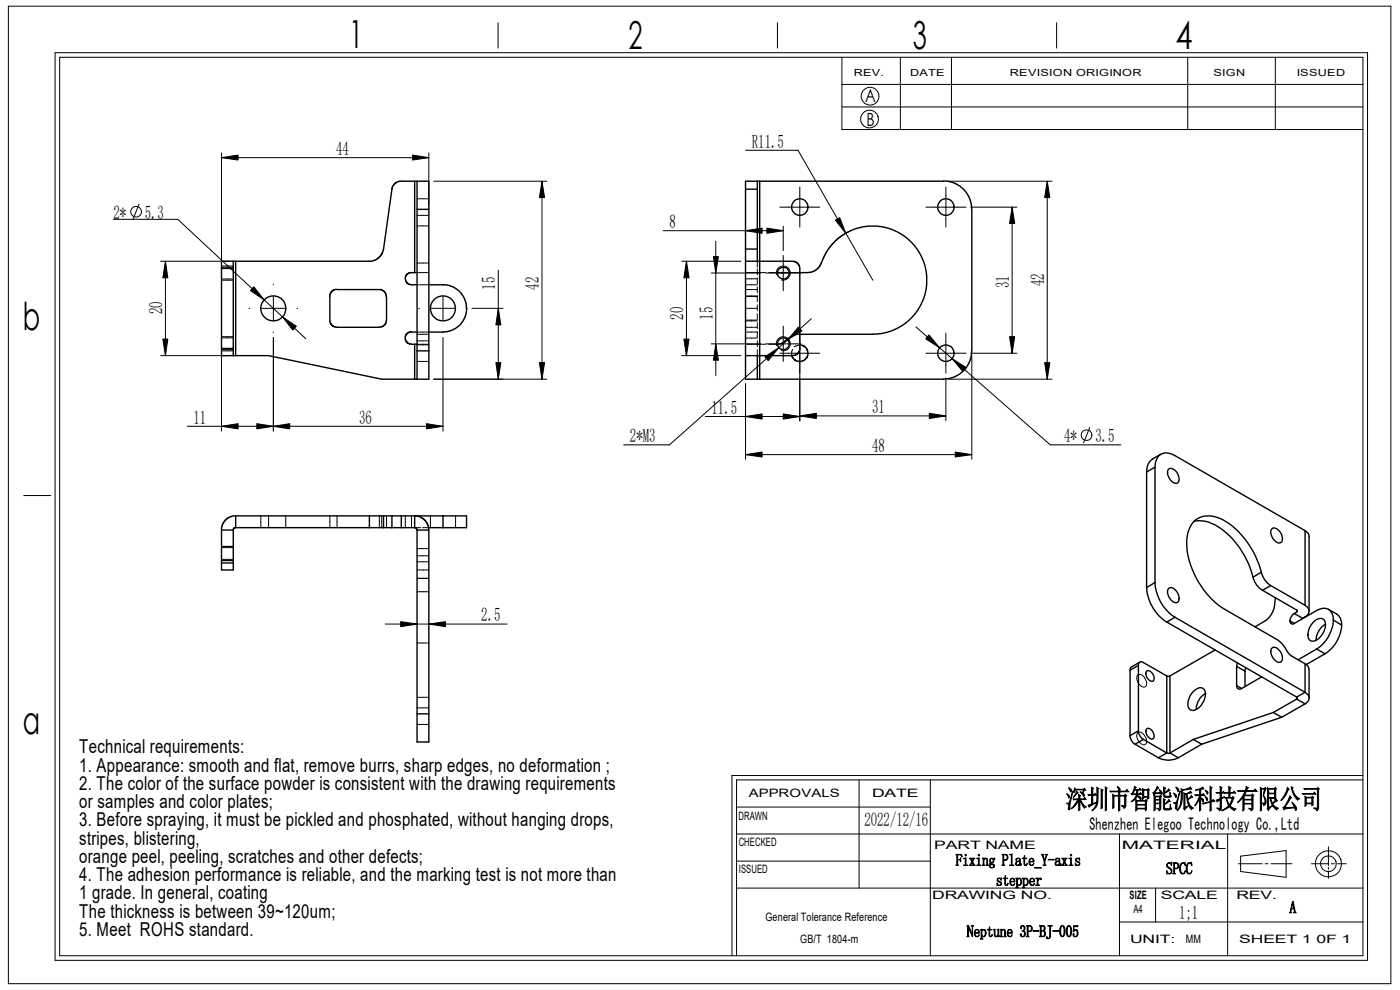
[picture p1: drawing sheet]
<svg xmlns="http://www.w3.org/2000/svg" width="297mm" height="210mm" viewBox="0 0 297 210" stroke-linecap="round" stroke-linejoin="round" font-family="sans-serif">
<g fill="none" stroke="#000" stroke-width=".21">
<path d="M1.8 1.3h293.3v207.4h-293.3zM11.7 11.2h278.4v192.5h-278.4zM12.7 12.1h276.4v190.6h-276.4zM105.7 4.8v5.4M164.9 4.8v5.4M178.6 17.9h110.5M178.6 12.1v15.4h110.5M191 12.1v15.4M201.8 12.1v15.4M224.2 4.8v5.4M252 12.1v15.4M270.6 12.1v15.4"/>
<path d="M47 33.4l3.5-.5v1.1zM47 33.4h44M47 32.4v23.5M87.5 32.9l3.5 .5-3.5 .6zM91 32.4v11M92 38.4h24M115 38.4l.5 3.5h-1.1zM115 38.4v42M158.2 31.9h11.1l15.9 27.5M169.7 39.7v8.5M178.6 22.7h110.5M200.7 39.7v8.5"/>
<path d="M201.2 38.4h22M222.2 38.4l.5 3.5h-1.1zM222.2 38.4v42M24.1 46.5h13.6l27.2 25.3M29.5 43.3l-1.3 3.3M34.1 55.4h14.4M35.1 55.4l.5 3.5h-1.1zM35.1 55.4v20M47 59.2h2.5M47 56.7h2.5M47 56.4h2.5M47 59.4h2.5"/>
<path d="M88.5 55.8h2.5M88.5 57.8h2.5M88.5 42.2h2.5M88.5 45.7h2.5M88.5 47.9h2.5M105.7 57.3v23.1M140.7 48.9h25.5M144.6 55.4h12.6M145.6 55.4l.6 3.5h-1.1zM145.6 55.4v20M150.9 57.9h10.5M151.3 54.4h1.1l-.6 3.5z"/>
<path d="M151.8 51.2v28.5M158.2 48.9l3.5-.5v1.1zM158.2 57.8h4.2M158.2 59.1h2.5M158.2 48v6.4M160.7 55.4v1.3M160.7 57v1.3M160.7 58.9v1.3M162.4 57.9h7.5M162.7 48.4l3.5 .5-3.5 .6zM163.1 57.8h1.8M164.7 58.3a1.52 1.52 0 0 1 1.4-1.9 1.52 1.52 0 0 1 1.6 1.7 1.52 1.52 0 0 1-1.9 1.3"/>
<path d="M165.4 43.9h8.5M166.2 48v5.2M166.2 54.2v7.5M167.4 57.8h2.3M177.2 46.7l.9-.5 1.3 3.2zM180.3 49a11 11 0 0 0-5.7 5.9M196.4 43.9h8.5M205.9 43.9h9.8M214.7 43.9l.6 3.5h-1.1zM214.7 43.9v31M34.1 75.4h14.4M34.5 71.9h1.1l-.5 3.5z"/>
<path d="M47 74.2h2.5M47 71.7h2.5M47 71.4h2.5M47 74.4h2.5M47 74.9v16.5M52.8 65.4h.2M53.8 60.8l2.2 2.8-2.9-2zM55.5 65.4h5M58 60.3v.1M58 62.9v5M58 70.4v.2M58 71.6v19.8"/>
<path d="M59.9 67.2l3 2-.8 .8zM63 65.4h.1M88.5 70.9h2.5M88.5 72.3h2.5M88.5 73h2.5M88.5 60.4h2.5M88.5 70.4h2.5M88.5 73.2h2.5M88.5 76.7h2.5M88.8 65.4h.2M91.5 65.4h5M94 60.3v.1"/>
<path d="M94 62.9v5M94 70.4v.2M94 71.6v19.8M99 65.4h.1M100.1 65.4h6.6M105.2 76.9h1.1l-.6 3.5zM105.7 65.4l.6 3.5h-1.1zM114.4 76.9h1.1l-.5 3.5zM144.6 75.4h12.6M145.1 71.9h1.1l-.6 3.5zM150.9 72.9h10.5M151.8 72.9l.6 3.5h-1.1z"/>
<path d="M158.2 73h4.2M158.2 60.4h2.5M158.2 70.4h2.5M158.2 69.4h2.5M158.2 67.9h2.5M158.2 61.4h2.5M158.2 62.9h2.5M158.2 71.7h2.5M158.2 65.4h2.5M158.2 68.1h2.5M158.2 62.8h2.5M160.7 60.8v1.3"/>
<path d="M160.7 62.7v1.3M160.7 64.6v1.3M160.7 66.5v1.3M160.7 68.5v1.2M160.7 70.4v1.2M160.7 72.3v1.2M160.7 74.2v1.2M162.3 75.7l2.9-2-2.2 2.8zM162.4 72.9h7.5M163.1 73h1.8M164.7 73.3a1.5 1.5 0 0 1 1.3-1.9 1.5 1.5 0 0 1 1.7 1.7 1.5 1.5 0 0 1-1.9 1.3M165.4 74.9h8.5"/>
<path d="M166.2 69.2v7.5M168 71.2l-1 .8M168.1 74.1l-.1 1.3M169.4 69.4l.7 .8-3 1.9zM169.7 70.9l-1.3 .2M169.7 73.2l-1.2 .4M169.7 70.7v18.6M172.1 67.6l-30.1 26.8h-9.7M194.3 69.3l28.5 25.1h15M196.4 74.9h8.5M197.1 71l2.2 2.8-2.9-1.9zM200.7 70.7v8.5"/>
<path d="M202 76.1l3 1.9-.7 .8zM205.9 74.9h9.8M206.2 75.4v22M214.2 71.4h1.1l-.6 3.5zM221.6 76.9h1.1l-.5 3.5zM39.7 90.4h54.3M47 90.4l3.5-.5v1.1zM54.5 89.9l3.5 .5-3.5 .6zM58 90.4l3.5-.5v1.1zM90.5 89.9l3.5 .5-3.5 .6zM92 80.4h24M149.6 88.3h20.1"/>
<path d="M158.2 96.4l3.5-.5v1zM158.2 88.3l3.5-.5v1.1zM158.2 96.4h48M158.2 81.4v16M166.2 87.8l3.5 .5-3.5 .6zM169.7 88.2l3.5-.5v1.1zM169.7 88.2h31M197.1 87.7l3.6 .5-3.6 .6zM200.7 80.2v9M201.2 80.4h22M202.6 95.9l3.6 .5-3.6 .5zM231.2 90.7l-1.3 3.2"/>
<path d="M5 105.1h5.8M47 118.7h2.5M47 116.2h2.5M47 115.9h2.5M47 118.9h2.5M55.3 109.4v2.5M57 109.4v2.5M60.6 109.4v2.5M70 109.4v2.5M71.5 109.4v2.5M80.5 109.4v2.5M81 109.4v2.5"/>
<path d="M82 109.4v2.5M86 109.4v2.5M87.3 109.4v2.5M88 111.9h1.2M88.5 117.9h2.5M88.5 116.4h2.5M88.5 119.2h2.5M89.7 111.9h1.2M91.3 109.4v2.5M96.6 109.4v2.5M81.7 132.4h25.9M85 131.9l3.5 .5-3.5 .5z"/>
<path d="M88.5 136.4h2.5M88.5 125.5h2.5M88.5 122.7h2.5M88.5 120.9h2.5M91 132.4l3.5-.5v1zM88.5 150.2h2.5M88.5 153.7h2.5M88.5 147.9h2.5M241.4 143.1a1.56 1.56 0 0 1 1.8 1.5v.8l-.2 .3a1.66 1.66 0 0 1-1.9-1.9zM241.4 155.4a.99 .99 0 0 1 1.3 .5 1.3 1.3 0 0 1 0 2.1 1.87 1.87 0 0 1-1.3-2.6zM156.3 171.2h41.1M156.3 176.9h132.8"/>
<path d="M182.2 165.4v23M197.4 165.4v37.3M237.5 176.9v25.8M260.4 176.9v25.8M281.8 179.6v4M289.1 165.4h-132.8v37.3M289.1 164.5h-133.8v38.2M156.3 182.7h41.1M156.3 188.4h132.8M237.5 195.6h51.6M245.2 188.4v7.2M262.7 183.2h5.1"/>
<path d="M263.2 181.6l9.6-1.2v5.7l-9.6-1.2zM268.4 183.2h.6M269.7 183.2h4.4M278.2 183.2h3.6M281.8 184v.4M281.8 184.7v1.6M282.4 183.2h.7M283.7 183.2h1.9"/>
<circle cx="184.5" cy="25.3" r="1.89"/>
<circle cx="184.6" cy="20.4" r="1.88"/>
<circle cx="28.9" cy="44.9" r="1.14"/>
<circle cx="230.5" cy="92.3" r="1.14"/>
<circle cx="281.8" cy="183.2" r="1.68"/>
<circle cx="281.8" cy="183.2" r="2.78"/>
</g>
<g fill="none" stroke="#000" stroke-width=".3">
<path d="M88 38.4h.5M88 38.4h-3.3l-.7 .3-.6 .6-.3 .7-1.8 13.2-.7 1.2-1.2 .8-.7 .2h-28.7M88 38.4v19.4M88.5 38.4v6M88.5 38.4h2.5v6M160.7 38.4v1.7M160.7 38.4h-2.5v1.7M160.7 38.4h.5M161.2 38.4h39M161.2 38.4v42M200.2 38.4h.9l1.1 .3 1.9 1.2 1.4 1.7 .6 1.8 .1 31M47 56.9v17"/>
<path d="M47 56.9h2.5M49.5 55.4v1.5M49.5 55.4h-2.5v1.5M49.5 55.4h.5M49.5 56.9v17M50 55.4v20M86 59.1l.2 .7 .4 .4 .7 .2h1.2M88 57.8h.5M88 57.8h-1l-.5 .2-.4 .5-.1 .6M88.5 44.4v30M88.5 44.4h2.5M91 44.4v30"/>
<path d="M158.2 55.4h10M158.2 52.8v2.6M158.2 55.4v25h2.5M158.2 40.1v12.7M158.2 52.8h2.5M158.2 40.1h2.5M160.7 52.8v2.6M160.7 40.1v12.7M164.9 57.8h2.5M168.2 55.5h.5l.5 .3 .3 .4 .2 .7v17M169.7 57.8l2.4-.1 1.3-.6 .6-.8 1.2-2.7 1.2-1.7 1.2-1.2 1.8-1.2 1.7-.9 1.7-.4 1.3-.2h2l2 .3 1.6 .6 1.7 .9 1.6 1.2 1.3 1.5 1.1 1.8 .9 2.2 .3 1.9v2l-.2 1.4-.5 1.6-.8 1.8-1.3 1.7-1.1 1.2-1.8 1.2-1.2 .7-1.6 .5-2 .4h-16.4M47 73.9v1.5h2.5"/>
<path d="M47 73.9h2.5M49.5 73.9v1.5M49.5 75.4h.5M50 75.4h7l24 5h7M71.5 61.4l-.9 .2-.6 .9v5.7l.6 .9 .9 .3h9M71.5 61.4h9.3l.8 .5 .3 .6v.4M82 62.9v5.3l-.6 .9-.9 .3M87.3 70.4l-.6 .1-.5 .4-.2 .5v.6l.2 .5 .5 .4 1.3 .1M87.3 70.4h1.2M88 73h.5M88 73v7.4M88.5 74.4v6"/>
<path d="M88.5 74.4h2.5M91 74.4v6h-2.5M91 60.4h3.6l.9 .2 1.2 .6 1 .9 .7 .9 .4 1.1 .2 1.3-.2 1.3-.5 1.3-.8 1-.9 .7-.9 .4-1.1 .3h-3.6M160.7 75.4v5M164.9 73h.2M167 72l-.9 .7-1 .3M169.7 73.2l.9 .2 .6 .6 .2 1.2-.3 .7-.7 .6-1.1 .2-.7-.3-.6-1M169.7 73.9l-.3 .9-.9 .6h-10.3M206.1 74.4v1l-.3 1.1-1.2 1.9-1.7 1.4-2.1 .6h-39.6M88 80.4h.5M160.7 80.4h.5M245 99.1a2.7 2.7 0 0 1 2.3-3l.9 .1 1.1 .4 27.6 16"/>
<path d="M245 99.1v24.5M245 99.1l-1.8 1M246.3 96.4l-2.3 1.4-.6 1.2-.2 1.1M247.9 99.5a1.91 1.91 0 0 1 2.2 2.1 .82 .82 0 0 1-.5 .9 .82 .82 0 0 1-1-.3 2.39 2.39 0 0 1-.8-2.5zM47 119.4v1.5h2.5v-1.5M47 112.4h2.5M47 119.4h2.5M47 112.4v7M49.5 112.4v7M50 109.4l-1 .2-1 .6-.9 1.2-.1 1M50 111.9l-.3 .1-.2 .4M50 111.9h28.4"/>
<path d="M50 109.4h28.4M50 109.4v2.5M78.4 111.9h3M78.4 109.4h3M78.4 109.4v2.5M81.4 111.9h1.7M81.4 109.4h1.7M81.4 109.4v2.5M83.1 111.9h2M83.1 109.4h2M83.1 109.4v2.5M85.1 109.4v2.5"/>
<path d="M85.1 111.9h2.9M85.1 109.4h8.9M88 111.9v-2.5h.4l1 .4 .8 .6 .6 1 .2 1M88 111.9l.2 .1 .3 .4M88.5 112.4h2.5M88.5 112.4v39M90.9 111.9h3.1M91 112.4v39M94 109.4h5v2.5h-5M94 109.4v2.5M243.2 100.1v24.5M253.3 110.6a7.5 7.5 0 0 1 6.5 2.2 19.1 19.1 0 0 1 6 9.6"/>
<path d="M269.9 112.1a1.32 1.32 0 0 1 1.7 .8 1.53 1.53 0 0 1 0 2.2 2.1 2.1 0 0 1-1.7-3zM276.9 112.6l.6 .5 .2 .5v16M276.9 112.6v15.8M243.2 124.6a9.5 9.5 0 0 0 4.3 7.4M245 123.6a9.3 9.3 0 0 0 4.3 7.3M245 123.6l-1.8 1M247.5 132l27.6 15.9M247.9 124.8a1.49 1.49 0 0 1 2 1.1l.1 .4a.92 .92 0 0 1 .1 1 .92 .92 0 0 1-.9 .5 2.42 2.42 0 0 1-1.4-2.8zM249.3 130.9l27.6 16M249.3 130.9l-1.8 1.1M257.8 137.9l-9.6 5.5M265.8 122.4a4.4 4.4 0 0 0 2 2.8"/>
<path d="M267.6 121.4a17.7 17.7 0 0 0-8.8-11.4 4.7 4.7 0 0 0-6.1 1.3 9.9 9.9 0 0 0-.1 8.5 17.8 17.8 0 0 0 7.3 9.5l10.9 6.3a9.1 9.1 0 0 1 2.7 3.1l3.4 2.1M267.6 121.4a4.5 4.5 0 0 0 2 2.8M267.6 121.4l-1.8 1M267.8 125.2l7.3 4.2M269.6 124.2l7.3 4.2M269.6 124.2l-1.8 1M269.9 137.5a1.06 1.06 0 0 1 1.5 .4 2 2 0 0 1 .4 2.4 1.49 1.49 0 0 1-1.9-1.1l-.3-1zM270.6 126.8a5.9 5.9 0 0 1-1.6 4.4l-2.8 1.8M273.6 131.7a.59 .59 0 0 0 .3 .6 .59 .59 0 0 0 .7-.1M273.6 131.7l1 .5M274.6 130.1a2.18 2.18 0 0 0-1 1.6M274.6 130.1l1.8 1"/>
<path d="M275.1 129.4l.1 .2-.1 .2M275.1 129.4v.4M275.1 129.8l-.5 .3M276.4 131.1l-.4 .3M276.9 128.4a1.31 1.31 0 0 1 .8 1.2 1.31 1.31 0 0 1-.8 1.3l-.5 .2M278.7 131.9a1.37 1.37 0 0 1 2.4 .1 3.6 3.6 0 0 1-2.7 4 1.45 1.45 0 0 1-.8-2.1l.5-1.3zM279.3 137.7l-3.9 2.3M279.3 137.7l1.8 1M281.1 138.7l-4 2.3M281.2 132.4a4.1 4.1 0 0 0-2 3.4M281.8 129.2l1.8 1.1 .5 .5 .5 1.2v.6M282.9 131.5a2.17 2.17 0 0 0-1.1-2.3 2.17 2.17 0 0 0-2.5 .3l-4.7 2.7"/>
<path d="M282.9 131.5a7.9 7.9 0 0 1-3.6 6.2M282.9 131.5l1.7 1.1M284.6 132.6a7.7 7.7 0 0 1-3.5 6.1M88.5 151.4v6h2.5v-6M88.5 151.4h2.5M239.7 156a2.15 2.15 0 0 0 1.1 1.9M239.7 142.2v13.8M240.8 157.9l4.9 2.8M241.5 155a2.15 2.15 0 0 0 1.1 1.8M241.5 141.1a.64 .64 0 0 1 .3-.6 .64 .64 0 0 1 .8 0l4.9 2.9M241.5 141.1v13.9M241.5 155l-1.8 1"/>
<path d="M241.5 141.1l-1.8 1.1M241.8 140.5l-1.9 1.1-.2 .6M242.6 156.8l4.9 2.9M242.6 156.8l-1.8 1.1M243.3 154.6a1.44 1.44 0 0 1 1.3 2.1 1.52 1.52 0 0 1-1.5-1.6zM243.3 142.3a1.48 1.48 0 0 1 1.3 2.2 1.46 1.46 0 0 1-1.3-2.2zM247.5 159.7h.7M247.5 143.4h.7M247.5 143.4v16.3M247.5 159.7l-1.8 1M248.2 143.4v16.3M248.2 159.7l1.8 1"/>
<path d="M253.1 146.7l.3-.3a1.23 1.23 0 0 1 1.3-.5 1.23 1.23 0 0 1 1 .9 3.7 3.7 0 0 1-2.6 3.9 1.33 1.33 0 0 1-1-1.9l.5-1.4zM253.2 156.8l-5 2.9M253.2 156.8l1.7 1.1M254.9 157.9l-4.9 2.8M255.7 147.1a4.3 4.3 0 0 0-2 3.4M262.3 145.4a.67 .67 0 0 0 .4 .7 .67 .67 0 0 0 .7-.1M262.3 141.4v4M262.3 145.4l1.1 .6M262.3 141.4l1.8 1M262.5 140.6l-.2 .8M264.1 142.4v3.2M264.3 141.6l-.2 .8"/>
<path d="M267.6 143.6l-4.2 2.4M270.1 151.1l-16.9 5.7M270.1 151.1l1.8 1M271.9 152.1l-17 5.8M275.1 147.9l.1 .1-.1 .3M275.1 147.9v.4M275.1 148.3l-5 2.8M275.1 148.3l1.8 1M276.9 146.9a1.31 1.31 0 0 1 .8 1.2 1.31 1.31 0 0 1-.8 1.2M276.9 140.8a1.49 1.49 0 0 1 .8 1.2v6.1M276.9 140.8v6.1M276.9 146.9l-1.8 1"/>
<path d="M276.9 149.3l-5 2.8M245.7 160.7a4.6 4.6 0 0 0 4.3 0"/>
<circle cx="166.2" cy="57.9" r="1.24"/>
<circle cx="169.7" cy="43.9" r="1.75"/>
<circle cx="200.6" cy="43.9" r="1.75"/>
<circle cx="58" cy="65.4" r="2.65"/>
<circle cx="94" cy="65.4" r="2.66"/>
<circle cx="166.2" cy="72.9" r="1.24"/>
<circle cx="200.7" cy="74.9" r="1.74"/>
</g>
<g fill="#000">
<path d="M47 33.4l3.5-.5v1.1zM87.5 32.9l3.5 .5-3.5 .6zM115 38.4l.5 3.5h-1.1zM222.2 38.4l.5 3.5h-1.1zM35.1 55.4l.5 3.5h-1.1zM145.6 55.4l.6 3.5h-1.1zM151.3 54.4h1.1l-.6 3.5zM158.2 48.9l3.5-.5v1.1zM162.7 48.4l3.5 .5-3.5 .6zM177.2 46.7l.9-.5 1.3 3.2zM214.7 43.9l.6 3.5h-1.1zM34.5 71.9h1.1l-.5 3.5z"/>
<path d="M53.8 60.8l2.2 2.8-2.9-2zM59.9 67.2l3 2-.8 .8zM105.7 65.4l.6 3.5h-1.1zM145.1 71.9h1.1l-.6 3.5zM151.8 72.9l.6 3.5h-1.1zM162.3 75.7l2.9-2-2.2 2.8zM169.4 69.4l.7 .8-3 1.9zM197.1 71l2.2 2.8-2.9-1.9zM202 76.1l3 1.9-.7 .8zM214.2 71.4h1.1l-.6 3.5zM47 90.4l3.5-.5v1.1zM58 90.4l3.5-.5v1.1z"/>
<path d="M54.5 89.9l3.5 .5-3.5 .6zM90.5 89.9l3.5 .5-3.5 .6zM105.2 76.9h1.1l-.6 3.5zM114.4 76.9h1.1l-.5 3.5zM158.2 96.4l3.5-.5v1zM158.2 88.3l3.5-.5v1.1zM169.7 88.2l3.5-.5v1.1zM166.2 87.8l3.5 .5-3.5 .6zM197.1 87.7l3.6 .5-3.6 .6zM202.6 95.9l3.6 .5-3.6 .5zM221.6 76.9h1.1l-.5 3.5zM85 131.9l3.5 .5-3.5 .5z"/>
<path d="M91 132.4l3.5-.5v1z"/>
</g>
<g font-size="8.2">
<text x="74.1" y="10.2">1</text>
<text x="133.3" y="10.4">2</text>
<text x="193.7" y="10.5">3</text>
<text x="249.4" y="10.5">4</text>
<text x="4.8" y="70">b</text>
<text x="4.9" y="155.7">a</text>
</g>
<text font-size="5.6" x="226.1" y="171.4">深圳市智能派科技有限公司</text>
<g font-size="4.1">
<text x="16.8" y="159.8">Technical requirements:</text>
<text x="16.8" y="163.7">1. Appearance: smooth and flat, remove burrs, sharp edges, no deformation ;</text>
<text x="16.8" y="167.6">2. The color of the surface powder is consistent with the drawing requirements</text>
<text x="16.8" y="171.4">or samples and color plates;</text>
<text x="16.8" y="175.3">3. Before spraying, it must be pickled and phosphated, without hanging drops,</text>
<text x="16.8" y="179.2">stripes, blistering,</text>
<text x="16.8" y="183">orange peel, peeling, scratches and other defects;</text>
<text x="16.8" y="186.9">4. The adhesion performance is reliable, and the marking test is not more than</text>
<text x="16.8" y="190.8">1 grade. In general, coating</text>
<text x="16.8" y="194.7">The thickness is between 39~120um;</text>
<text x="16.8" y="198.5">5. Meet ROHS standard.</text>
</g>
<g font-size="4">
<text x="71.3" y="32.9">44</text>
<text x="159.5" y="31.3">R11.5</text>
<text x="24.1" y="46.4">2*</text>
<text x="30.7" y="46.4">5.3</text>
<text x="142" y="48.4">8</text>
<text x="105.1" y="61.4" transform="rotate(-90 105.1 61.4)">15</text>
<text x="114.3" y="61.4" transform="rotate(-90 114.3 61.4)">42</text>
<text x="214.1" y="61.1" transform="rotate(-90 214.1 61.1)">31</text>
<text x="221.5" y="60.7" transform="rotate(-90 221.5 60.7)">42</text>
<text x="34.5" y="66.7" transform="rotate(-90 34.5 66.7)">20</text>
<text x="145" y="67.8" transform="rotate(-90 145 67.8)">20</text>
<text x="151.2" y="67.8" transform="rotate(-90 151.2 67.8)">15</text>
<text x="41.1" y="89.9">11</text>
<text x="76.2" y="89.9">36</text>
<text x="151" y="87.8">11.5</text>
<text x="185" y="87.7">31</text>
<text x="133.6" y="93.8">2*M3</text>
<text x="185" y="95.9">48</text>
<text x="225.8" y="93.8">4*</text>
<text x="232.4" y="93.8">3.5</text>
<text x="102.1" y="131.8">2.5</text>
<text x="183.4" y="175.3">2022/12/16</text>
<text x="250.1" y="194.9">1;1</text>
</g>
<g font-size="3.9">
<text x="183.6" y="21.6">A</text>
<text x="183.8" y="26.6">B</text>
<text x="231.1" y="176">Shenzhen Elegoo Technology Co.,Ltd</text>
</g>
<g font-size="3.5">
<text x="202.7" y="183.6">Fixing Plate_Y-axis</text>
<text x="247.4" y="185.4">SPCC</text>
<text x="211.2" y="187.9">stepper</text>
<text x="273.6" y="193.7">A</text>
<text x="205.1" y="198.8">Neptune 3P-BJ-005</text>
</g>
<g font-size="2.5">
<text x="156.7" y="173.9">DRAWN</text>
<text x="158.8" y="169.2">APPROVALS</text>
<text x="185" y="169.2">DATE</text>
<text x="156.7" y="179.4">CHECKED</text>
<text x="156.8" y="185.1">ISSUED</text>
<text x="198.2" y="180.1">PART NAME</text>
<text x="238" y="180.1">MATERIAL</text>
<text x="197.7" y="190.7">DRAWING NO.</text>
<text x="239.6" y="190.7">SIZE</text>
<text x="246.3" y="190.7">SCALE</text>
<text x="262.3" y="190.7">REV.</text>
<text x="162.4" y="195.3">General Tolerance Reference</text>
<text x="240.5" y="193.8">A4</text>
<text x="169.8" y="199.9">GB/T 1804-m</text>
<text x="239.7" y="199.9">UNIT:</text>
<text x="251.5" y="199.9">MM</text>
<text x="262.9" y="199.9">SHEET 1</text>
<text x="279.3" y="199.9">0F 1</text>
</g>
<g font-size="2.1">
<text x="181.1" y="16.1">REV.</text>
<text x="193.1" y="16.1">DATE</text>
<text x="214.2" y="16.1">REVISION ORIGINOR</text>
<text x="257.4" y="16.1">SIGN</text>
<text x="275.1" y="16.1">ISSUED</text>
</g>
</svg>
